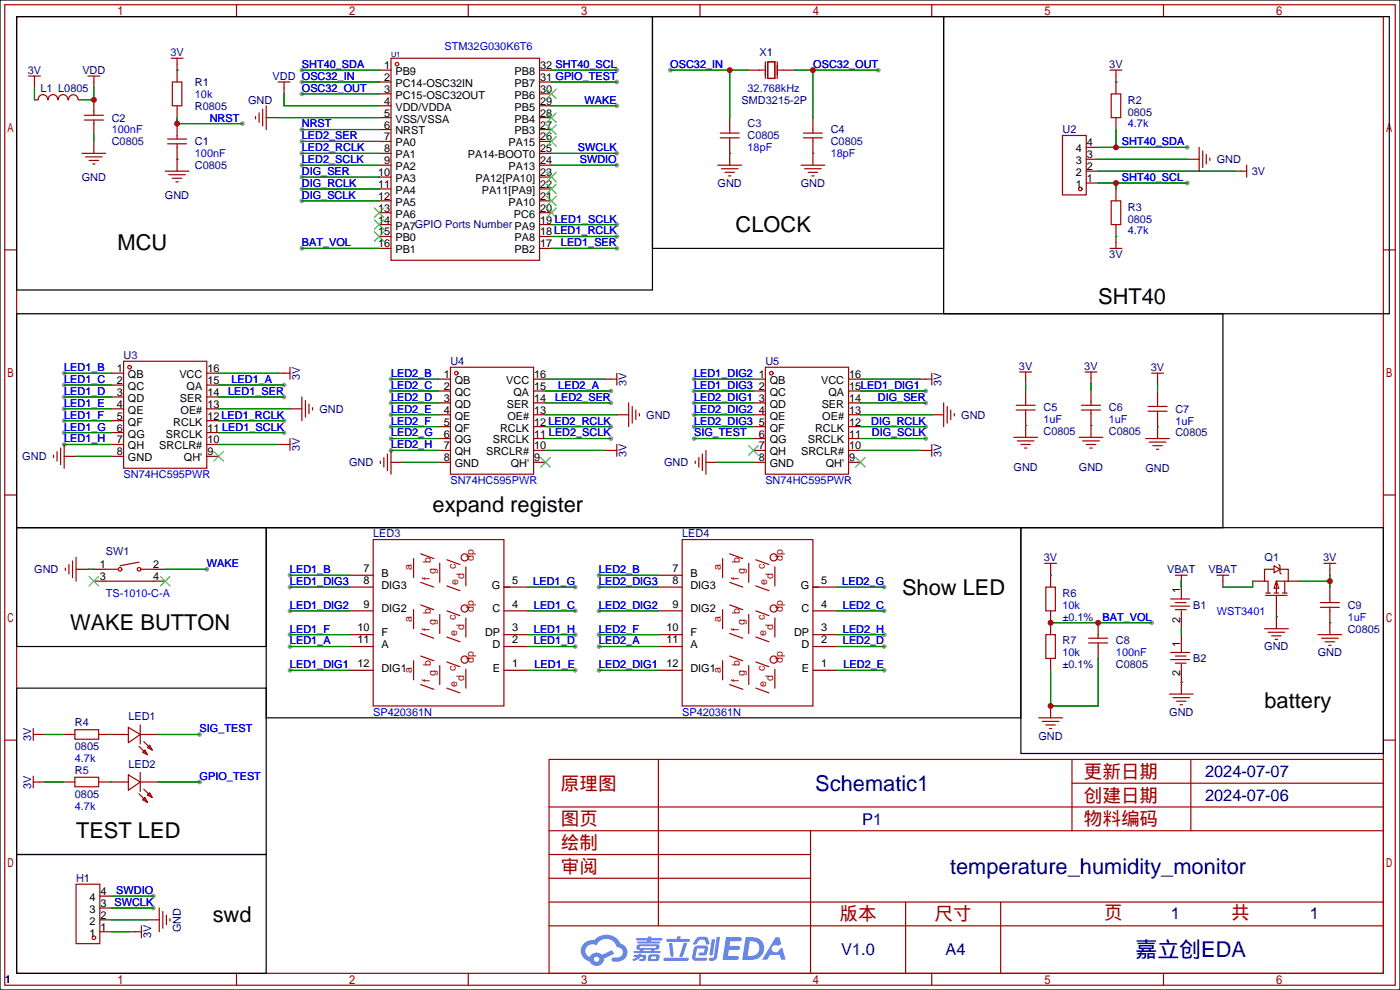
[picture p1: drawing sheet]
<svg xmlns="http://www.w3.org/2000/svg" width="299mm" height="212mm" viewBox="0 0 299 212" stroke-linecap="round" stroke-linejoin="round" font-family="sans-serif">
<path d="M0 0h299.2v211.6h-299.2z" fill="#fff" stroke="#000" stroke-width=".25"/>
<g fill="#999">
<circle cx="64.5" cy="15" r=".51"/>
<circle cx="64.5" cy="27.7" r=".51"/>
<circle cx="64.5" cy="30.2" r=".51"/>
<circle cx="64.5" cy="32.8" r=".51"/>
<circle cx="64.5" cy="35.3" r=".51"/>
<circle cx="64.5" cy="37.8" r=".51"/>
<circle cx="64.5" cy="40.4" r=".51"/>
<circle cx="64.5" cy="42.9" r=".51"/>
<circle cx="64.5" cy="53.1" r=".51"/>
<circle cx="131.8" cy="15" r=".51"/>
<circle cx="131.8" cy="17.5" r=".51"/>
<circle cx="131.8" cy="22.6" r=".51"/>
<circle cx="131.8" cy="32.8" r=".51"/>
<circle cx="131.8" cy="35.3" r=".51"/>
<circle cx="131.8" cy="48" r=".51"/>
<circle cx="131.8" cy="50.5" r=".51"/>
<circle cx="131.8" cy="53.1" r=".51"/>
<circle cx="51.8" cy="26.4" r=".51"/>
<circle cx="143.3" cy="15" r=".51"/>
<circle cx="187.7" cy="15" r=".51"/>
<circle cx="253.7" cy="31.5" r=".51"/>
<circle cx="253.7" cy="39.1" r=".51"/>
<circle cx="13.7" cy="95" r=".51"/>
<circle cx="13.7" cy="92.5" r=".51"/>
<circle cx="13.7" cy="89.9" r=".51"/>
<circle cx="13.7" cy="87.4" r=".51"/>
<circle cx="13.7" cy="79.8" r=".51"/>
<circle cx="13.7" cy="82.3" r=".51"/>
<circle cx="13.7" cy="84.8" r=".51"/>
<circle cx="60.7" cy="82.3" r=".51"/>
<circle cx="60.7" cy="84.8" r=".51"/>
<circle cx="60.7" cy="89.9" r=".51"/>
<circle cx="60.7" cy="92.5" r=".51"/>
<circle cx="83.6" cy="96.3" r=".51"/>
<circle cx="83.6" cy="93.7" r=".51"/>
<circle cx="83.6" cy="91.2" r=".51"/>
<circle cx="83.6" cy="88.6" r=".51"/>
<circle cx="83.6" cy="81" r=".51"/>
<circle cx="83.6" cy="83.6" r=".51"/>
<circle cx="83.6" cy="86.1" r=".51"/>
<circle cx="130.6" cy="83.6" r=".51"/>
<circle cx="130.6" cy="86.1" r=".51"/>
<circle cx="130.6" cy="91.2" r=".51"/>
<circle cx="130.6" cy="93.7" r=".51"/>
<circle cx="148.3" cy="93.7" r=".51"/>
<circle cx="148.3" cy="91.2" r=".51"/>
<circle cx="148.3" cy="88.6" r=".51"/>
<circle cx="148.3" cy="81" r=".51"/>
<circle cx="148.3" cy="83.6" r=".51"/>
<circle cx="148.3" cy="86.1" r=".51"/>
<circle cx="197.9" cy="83.6" r=".51"/>
<circle cx="197.9" cy="86.1" r=".51"/>
<circle cx="197.9" cy="91.2" r=".51"/>
<circle cx="197.9" cy="93.7" r=".51"/>
<circle cx="44.2" cy="121.7" r=".51"/>
<circle cx="42.7" cy="157" r=".51"/>
<circle cx="42.7" cy="167.1" r=".51"/>
<circle cx="62" cy="122.9" r=".51"/>
<circle cx="62" cy="125.5" r=".51"/>
<circle cx="62" cy="130.6" r=".51"/>
<circle cx="62" cy="135.6" r=".51"/>
<circle cx="62" cy="138.2" r=".51"/>
<circle cx="62" cy="143.3" r=".51"/>
<circle cx="122.9" cy="130.6" r=".51"/>
<circle cx="122.9" cy="135.6" r=".51"/>
<circle cx="122.9" cy="138.2" r=".51"/>
<circle cx="122.9" cy="143.3" r=".51"/>
<circle cx="122.9" cy="125.5" r=".51"/>
<circle cx="128" cy="122.9" r=".51"/>
<circle cx="128" cy="125.5" r=".51"/>
<circle cx="128" cy="130.6" r=".51"/>
<circle cx="128" cy="135.6" r=".51"/>
<circle cx="128" cy="138.2" r=".51"/>
<circle cx="128" cy="143.3" r=".51"/>
<circle cx="189" cy="130.6" r=".51"/>
<circle cx="189" cy="135.6" r=".51"/>
<circle cx="189" cy="138.2" r=".51"/>
<circle cx="189" cy="143.3" r=".51"/>
<circle cx="189" cy="125.5" r=".51"/>
<circle cx="246.1" cy="133.1" r=".51"/>
<circle cx="32.8" cy="191.5" r=".51"/>
<circle cx="32.8" cy="194.1" r=".51"/>
<circle cx="64.5" cy="17.5" r=".51"/>
<circle cx="64.5" cy="20.1" r=".51"/>
</g>
<g fill="none" stroke="#a10000" stroke-width=".25">
<path d="M1 1h297.2v209.6h-297.2zM3.6 3.6h292.1v204.4h-292.1zM50.5 1v2.6M100.1 1v2.6M149.6 1v2.6M199.1 1v2.6M248.7 1v2.6M1 53.4h2.6M295.7 53.4h2.5M1 105.8h2.6M295.7 105.8h2.5M1 158.2h2.6"/>
<path d="M295.7 158.2h2.5M117.3 162.3h178.4v45.7h-178.4zM117.3 177.5h178.4M117.3 172.5h178.4M140.7 162.3v35.6M173.2 177.5v30.5M229.1 162.3v15.2M229.1 167.4h66.6M254.5 162.3v15.2M117.3 182.6h55.9M117.3 197.9h178.4M117.3 192.8h178.4"/>
<path d="M117.3 187.7h55.9M193.5 192.8v15.2M213.9 192.8v15.2M50.5 208v2.6M100.1 208v2.6M149.6 208v2.6M199.1 208v2.6M248.7 208v2.6"/>
</g>
<g fill="#5487ff">
<path d="M155.2 200.3h2.6a.48 .48 0 0 1 .7 .4 .48 .48 0 0 1-.6 .4h-1.8l-.2 1.1h1.9a.43 .43 0 0 1 .4 .4 .43 .43 0 0 1-.5 .4h-1.9l-.2 1.3h1.7a.45 .45 0 0 1 .5 .2 .45 .45 0 0 1-.1 .6h-3.3z"/>
<path d="M165.7 200.3h.9l.4 1.5-.8 .3a.84 .84 0 0 0-1.2 .3 .84 .84 0 0 0 .4 1.1 .84 .84 0 0 0 1.1-.4l.1-.2 .6-.3 .7 2.5h-1l-.2-1h-2.1l-.6 1h-1.1z"/>
<path d="M152.1 200.8h.7l-.5 3.1a.36 .36 0 0 1-.3 .3 .36 .36 0 0 1-.4-.3z"/>
<path d="M153.2 200.2h.7l-.6 4.3a1.13 1.13 0 0 1-1.8 .6l.2-.4h.7l.2-.2z"/>
<path d="M148.9 200.6l.6-.4h1a.77 .77 0 0 1 .9 .5l.3 1-.2 .2h-.5l-.3-.9-.2-.2-1 .1-.7 1-.6-.1-.1-.2z"/>
<path d="M148.4 202.4l.6-.3h1.7a.81 .81 0 0 1 .7 .5 .81 .81 0 0 1-.2 .8 .81 .81 0 0 1-.9 .8h-.7a.32 .32 0 0 1-.3-.3 .32 .32 0 0 1 .4-.3h.7l.2-.9-1.6 .1-.4 1.8 2.2 .1a.32 .32 0 0 1 .3 .4 .32 .32 0 0 1-.4 .2h-2.2l-.5-.3-.1-.5z"/>
<path d="M141.9 204.7h5a.33 .33 0 0 1 .3 .3 .33 .33 0 0 1-.3 .3h-4.9l-.2-.1z"/>
<path d="M146.1 201.5h.8l-.7 2a.98 .98 0 0 1-.7 1.1l-.3-.3z"/>
<path d="M143 201.6h.7l.3 2.5a.34 .34 0 0 1-.3 .4 .34 .34 0 0 1-.4-.3z"/>
<path d="M142.5 200.7h2.1l.3-.6h.6l-.1 .6h1.7a.32 .32 0 0 1 .4 .3 .32 .32 0 0 1-.4 .3h-4.5l-.2-.2z"/>
<path d="M135.5 204.1h.9l.1-.3h.6v.3h.8a.82 .82 0 0 1-.5 1.3h-.8v-.4l.7-.1 .1-.3a.68 .68 0 0 0-1 .4l-1.1 .4-.1-.4 .9-.5h-.7z"/>
<path d="M136 200.5h2.4l.1-.3h.7v.3h2.2l.2 .3-.2 .2h-2.3v.2h1.8l.2 .3-.2 .1h-4.5l-.1-.4h2l.1-.2h-2.3l-.1-.2z"/>
<path d="M159.4 200.3l-.8 4.9h1.7a2.5 2.5 0 0 0 3-2.5 2.5 2.5 0 0 0-3.1-2.4zM160.3 201.1a1.61 1.61 0 0 1 2 1.5 1.61 1.61 0 0 1-1.8 1.7h-.7z"/>
<path d="M136.2 202a.55 .55 0 0 0-.2 .8 .55 .55 0 0 0 .7 .2l.1 .3h-1.3v.3l5.4 .1 .3-.2-.2-.2h-1.2l.2-.3a.7 .7 0 0 0 .8-.3 .7 .7 0 0 0 0-.8l-4.2-.1zM136.8 202.3l3.3-.1 .1 .1-.2 .3h-3.2zM137.5 203h1.7l-.2 .3h-1.4z"/>
<path d="M138.6 204.2a1.05 1.05 0 0 0 0 1.2 2.91 2.91 0 0 0 2.2-.2 .98 .98 0 0 0 0-1.2h-1.6zM139.2 204.5l.9-.1 .1 .4-.2 .2-.8-.1z"/>
<path d="M124.9 201.6a2.23 2.23 0 0 0-.7 2.3 2.23 2.23 0 0 0 1.8 1.6 1.58 1.58 0 0 0 1.8 .9 1.58 1.58 0 0 0 1.3-1.5l2.2-1.1-.5-.7-2.1 1a1.65 1.65 0 0 0-2.7 .4 1.45 1.45 0 0 1-.8-1.9 1.45 1.45 0 0 1 2-.7l.3 .1a2.3 2.3 0 0 1 2.3-1.3 2.3 2.3 0 0 1 2 1.7 1.12 1.12 0 0 1 1.3 1 1.12 1.12 0 0 1-1.1 1.2h-.7a.45 .45 0 0 0-.6 .4 .45 .45 0 0 0 .5 .5 2.21 2.21 0 0 0 2.2-.5 2.21 2.21 0 0 0 .5-2.3 2.13 2.13 0 0 0-1.3-1.1 3.3 3.3 0 0 0-5.6-.7l-1.1 .1zM127 205a.57 .57 0 0 1 1.1 0 .57 .57 0 0 1-1.1 0z"/>
</g>
<g fill="none" stroke="#a10000" stroke-width=".25">
<path d="M6.1 16.3h2.5M7.4 16.3v1.2M18.8 16.3h2.5M20.1 16.3v1.2M36.6 12.4h2.5M36.8 17.5h2.1v5.1h-2.1zM37.8 12.4v1.3M59.4 17.5h2.6M60.7 17.5v1.3M83.6 12.4h31.7v43.2h-31.7zM162.3 15h1M163.6 13.2v3.6"/>
<path d="M164.1 13.2h1.5v3.6h-1.5zM166.1 13.2v3.6M166.4 15h1M237.2 15h2.6M238.5 15v1.3M8.2 21.3a1.01 1.01 0 0 1 1-1.1 1.01 1.01 0 0 1 1 1.1M10.3 21.3a1.01 1.01 0 0 1 1-1.1 1.01 1.01 0 0 1 1 1.1M12.5 21.3a1.01 1.01 0 0 1 1-1.1 1.01 1.01 0 0 1 1 1.1M14.7 21.3a1.01 1.01 0 0 1 1-1.1 1.01 1.01 0 0 1 1 1.1M17.5 32.8h5.1M18 25.7h4.1M18 24.6h4.1"/>
<path d="M18.3 33.5h3.5M19 34.3h2.1M19.8 35.1h.5M20.1 23.9v.7M20.1 25.7v.7M35.3 36.6h5.1M35.8 30.7h4.1M35.8 29.7h4.1M36.1 37.3h3.5M36.8 38.1h2.1M37.6 38.9h.5M37.8 29v.7"/>
<path d="M37.8 30.7v.8M54.6 24.9v.5M55.4 24.1v2.1M56.1 23.4v3.5M56.9 22.6v5.1M153.4 35.3h5.1M153.9 29.5h4.1M153.9 28.4h4.1M154.2 36.1h3.5M154.9 36.8h2.1M155.7 37.6h.5M156 27.7v.7"/>
<path d="M156 29.5v.7M171.2 35.3h5.1M171.7 29.5h4.1M171.7 28.4h4.1M172 36.1h3.5M172.7 36.8h2.1M173.5 37.6h.5M173.7 27.7v.7M173.7 29.5v.7M227.1 29h5.1v12.7h-5.1zM237.5 20.1h2v5h-2zM256.3 31.5v5.1"/>
<path d="M257 32.3v3.5M257.8 33v2.1M258.6 33.8v.5M265.2 36.6h1.2M266.4 35.3v2.5M237.2 53.1h2.6M237.5 42.9h2v5.1h-2zM238.5 51.8v1.3M26.4 77.2h17.8v22.9h-17.8zM60.7 79.8h1.3M62 78.5v2.5M96.3 78.5h17.7v22.8h-17.7z"/>
<path d="M131.8 79.8v2.5M163.6 78.5h17.8v22.8h-17.8zM199.1 79.8v2.5M217.9 79.5h2.6M219.2 79.5v1.3M231.9 79.5h2.5M233.2 79.5v1.3M246.1 79.8h2.6M247.4 79.8v1.2M11.4 97.3v.5M12.2 96.5v2.1M13 95.8v3.5"/>
<path d="M13.7 95v5.1M60.7 95h1.3M62 93.7v2.6M64.5 84.8v5.1M65.3 85.6v3.6M66 86.4v2M66.8 87.1v.5M81.3 98.6v.5M82 97.8v2M82.8 97v3.6M83.6 96.3v5M130.6 81h1.2"/>
<path d="M130.6 96.3h1.2M131.8 95v2.5M134.4 86.1v5.1M135.1 86.9v3.5M135.9 87.6v2.1M136.7 88.4v.5M148.6 98.6v.5M149.4 97.8v2M150.1 97v3.6M150.9 96.3v5M197.9 81h1.2M197.9 96.3h1.2"/>
<path d="M199.1 95v2.5M201.7 86.1v5.1M202.4 86.9v3.5M203.2 87.6v2.1M204 88.4v.5M216.7 93.5h5M217.2 87.6h4M217.2 86.6h4M217.4 94.2h3.6M218.2 95h2M218.9 95.8h.6M219.2 85.9v.7"/>
<path d="M219.2 87.6v.8M230.6 93.5h5.1M231.1 87.6h4.1M231.1 86.6h4.1M231.4 94.2h3.5M232.2 95h2M232.9 95.8h.5M233.2 85.9v.7M233.2 87.6v.8M244.9 93.7h5M245.4 87.9h4M245.4 86.9h4"/>
<path d="M245.6 94.5h3.6M246.4 95.2h2M247.1 96h.5M247.4 86.1v.8M247.4 87.9v.7M15.5 119.9v3.5M16.3 119.1v5.1M79.8 115.3h27.9v35.6h-27.9zM88.4 119.4v4M89.9 118.4l2.8 1M95.5 119.6l2.8 1M145.8 115.3h27.9v35.6h-27.9z"/>
<path d="M154.4 119.4v4M156 118.4l2.7 1M161.5 119.6l2.8 1M14 121.4v.5M14.7 120.6v2.1M22.6 124.2h10.2M22.6 121.7h2.5M29.7 120.1l-4 .8M30.2 121.7h2.6M88.4 130.3v4.1M89.9 124.5l2.8 1M89.9 135.4l2.8 1"/>
<path d="M89.9 129.3l2.8 1M94 120.4v4.1M94 131.3v4.1M95.5 125.2l2.8 1M95.5 136.1l2.8 1.1M95.5 130.6l2.8 1M99.6 121.2v4M99.6 132.1v4M107.7 125.5h1.3M154.4 130.3v4.1M156 124.5l2.7 1M156 135.4l2.7 1"/>
<path d="M156 129.3l2.7 1M160 120.4v4.1M160 131.3v4.1M161.5 125.2l2.8 1M161.5 136.1l2.8 1.1M161.5 130.6l2.8 1M165.6 121.2v4M165.6 132.1v4M173.7 125.5h1.3M223.3 120.4h2.5M223.5 125.5h2.1v5.1h-2.1zM223.5 135.6h2.1v5.1h-2.1z"/>
<path d="M224.5 120.4v1.3M232.7 137.4h4M232.7 136.4h4M234.7 135.6v.8M234.7 137.4v.8M250.2 128h4.1M250.2 129.5h4.1M250.2 139.4h4.1M251.2 128.8h2.3M251.2 130.3h2.3M251.2 122.9h2.5M252.5 122.9v1.3"/>
<path d="M260.1 122.9h2.5M261.4 122.9v1.3M270.3 134.4h5M270.5 127.3h4.6M270.5 126.7h1M271 135.1h3.6M271.8 135.9h2M272.3 120.9l1.3 .8-1.3 .7zM272.3 121.7h-2v2.5h.7v2.5M272.3 126.7h1M272.5 136.7h.5M272.8 124.2l.5 1.5h-1z"/>
<path d="M272.8 127.3v2M273.3 120.6l.3 .3v1.5l.2 .3M273.6 121.7h1.7v2.5h-2.5v2.5M274.1 126.7h1M274.6 124.2v2.5M281.7 135.6h5.1M282.2 128.8h4.1M282.2 129.8h4.1M282.4 136.4h3.6M283 120.4h2.5M283.2 137.2h2M284 137.9h.5"/>
<path d="M284.2 120.4v1.3M284.2 128v.8M284.2 129.8v.8M7.1 155.7v2.5M7.1 157h1.3M16 156h5.1v2h-5.1zM27.4 155.4l2.6 1.6-2.6 1.8zM29.7 159.5l1.8 1.8M30 154.9v4.1M30.7 158.5l1.8 1.8M31.5 159.8l.5-.5 .5 1zM88.4 141.2v4.1"/>
<path d="M89.9 146.3l2.8 1M89.9 140.2l2.8 1M94 142.2v4.1M95.5 147.1l2.8 1M95.5 141.5l2.8 1M99.6 143v4.1M154.4 141.2v4.1M156 146.3l2.7 1M156 140.2l2.7 1M160 142.2v4.1M161.5 147.1l2.8 1M161.5 141.5l2.8 1"/>
<path d="M165.6 143v4.1M222 153.4h5.1M222.8 154.2h3.5M223.5 154.9h2.1M224.3 155.7h.5M249.9 148.3h5.1M250.2 141h4.1M250.7 149.1h3.6M251.2 140.2h2.3M251.2 141.7h2.3M251.5 149.9h2M252.2 150.6h.5"/>
<path d="M7.1 165.9v2.5M7.1 167.1h1.3M16 166.1h5.1v2h-5.1zM27.4 165.6l2.6 1.5-2.6 1.8zM29.7 169.7l1.8 1.8M30 165.1v4.1M30.7 168.7l1.8 1.7M31 160.3l.5 1-1-.5zM31 170.4l.5 1.1-1-.6zM31.5 169.9l.5-.5 .5 1zM16.3 189h5v12.7h-5zM29 199.1h1.2"/>
<path d="M30.2 197.9v2.5M34 194.1v5M34.8 194.8v3.6M35.6 195.6v2M36.3 196.3v.6"/>
<circle cx="84.8" cy="13.7" r=".38"/>
<circle cx="230.9" cy="40.4" r=".38"/>
<circle cx="27.7" cy="78.5" r=".38"/>
<circle cx="97.5" cy="79.8" r=".38"/>
<circle cx="164.8" cy="79.8" r=".38"/>
<circle cx="99.3" cy="119.1" r=".76"/>
<circle cx="165.4" cy="119.1" r=".76"/>
<circle cx="25.7" cy="121.7" r=".38"/>
<circle cx="29.7" cy="121.7" r=".38"/>
<circle cx="99.3" cy="130" r=".76"/>
<circle cx="165.4" cy="130" r=".76"/>
<circle cx="99.3" cy="141" r=".76"/>
<circle cx="165.4" cy="141" r=".76"/>
<circle cx="20.1" cy="200.4" r=".38"/>
</g>
<g fill="none" stroke="#870000" stroke-width=".25">
<path d="M7.4 17.5v1.3M20.1 17.5v1.3M37.8 13.7v3.8M60.7 18.8v1.3M81 15h2.6M81 17.5h2.6M115.3 15h2.6M115.3 17.5h2.6M159.8 15h2.5M167.4 15h2.5M238.5 16.3v3.8M7.4 21.3h.7"/>
<path d="M16.8 21.3h.7M20.1 21.3v2.6M20.1 26.4v2.6M20.1 30.2v2.6M37.8 22.6v2.5M37.8 26.4v2.6M37.8 31.5v5.1M56.9 25.1h2.5M81 20.1h2.6M81 22.6h2.6M81 25.1h2.6M81 27.7h2.6"/>
<path d="M81 30.2h2.6M81 32.8h2.6M81 35.3h2.6M81 37.8h2.6M115.3 20.1h2.6M115.3 22.6h2.6M115.3 25.1h2.6M115.3 27.7h2.6M115.3 30.2h2.6M115.3 32.8h2.6M115.3 35.3h2.6M115.3 37.8h2.6"/>
<path d="M156 25.1v2.6M156 30.2v5.1M173.7 25.1v2.6M173.7 30.2v5.1M232.2 39.1h2.5M232.2 36.6h2.5M232.2 34h2.5M232.2 31.5h2.5M238.5 25.1v2.6M253.7 34h2.6M263.9 36.6h1.3M81 40.4h2.6"/>
<path d="M81 42.9h2.6M81 45.5h2.6M81 48h2.6M81 50.5h2.6M81 53.1h2.6M115.3 40.4h2.6M115.3 42.9h2.6M115.3 45.5h2.6M115.3 48h2.6M115.3 50.5h2.6M115.3 53.1h2.6M238.5 40.4v2.5"/>
<path d="M238.5 48v3.8M23.9 79.8h2.5M44.2 79.8h2.5M59.4 79.8h1.3M13.7 97.5h2.6M23.9 82.3h2.5M23.9 84.8h2.5M23.9 87.4h2.5M23.9 89.9h2.5M23.9 92.5h2.5M23.9 95h2.5M23.9 97.5h2.5"/>
<path d="M44.2 82.3h2.5M44.2 84.8h2.5M44.2 87.4h2.5M44.2 89.9h2.5M44.2 92.5h2.5M44.2 95h2.5M44.2 97.5h2.5M59.4 95h1.3M62 87.4h2.5M83.6 98.8h2.5M93.7 81h2.6M93.7 83.6h2.6"/>
<path d="M93.7 86.1h2.6M93.7 88.6h2.6M93.7 91.2h2.6M93.7 93.7h2.6M93.7 96.3h2.6M93.7 98.8h2.6M114 81h2.6M114 83.6h2.6M114 86.1h2.6M114 88.6h2.6M114 91.2h2.6M114 93.7h2.6"/>
<path d="M114 96.3h2.6M114 98.8h2.6M129.3 81h1.3M129.3 96.3h1.3M131.8 88.6h2.6M150.9 98.8h2.5M161 81h2.6M161 83.6h2.6M161 86.1h2.6M161 88.6h2.6M161 91.2h2.6M161 93.7h2.6"/>
<path d="M161 96.3h2.6M161 98.8h2.6M181.4 81h2.5M181.4 83.6h2.5M181.4 86.1h2.5M181.4 88.6h2.5M181.4 91.2h2.5M181.4 93.7h2.5M181.4 96.3h2.5M181.4 98.8h2.5M196.6 81h1.3M196.6 96.3h1.3"/>
<path d="M199.1 88.6h2.6M219.2 80.8v1.2M219.2 83.3v2.6M219.2 88.4v5.1M233.2 80.8v1.2M233.2 83.3v2.6M233.2 88.4v5.1M247.4 81v1.3M247.4 83.6v2.5M247.4 88.6v5.1M16.3 121.7h2.5M20.1 124.2h2.5"/>
<path d="M20.1 121.7h2.5M32.8 124.2h2.5M32.8 121.7h2.5M74.7 122.9h5.1M74.7 125.5h5.1M74.7 130.6h5.1M74.7 135.6h5.1M74.7 138.2h5.1M107.7 125.5h5.1M107.7 130.6h5.1M107.7 135.6h5.1M107.7 138.2h5.1"/>
<path d="M140.7 122.9h5.1M140.7 125.5h5.1M140.7 130.6h5.1M140.7 135.6h5.1M140.7 138.2h5.1M173.7 125.5h5.1M173.7 130.6h5.1M173.7 135.6h5.1M173.7 138.2h5.1M224.5 121.7v3.8M224.5 130.6v5M234.7 133.1v2.5"/>
<path d="M234.7 138.2v2.5M252.5 124.2v3.8M252.5 130.6v3.8M252.5 135.6v3.8M261.4 124.2v1.3M267.7 124.2h2.6M272.8 129.3v5.1M275.3 124.2h2.6M284.2 121.7v1.2M284.2 125.5v2.5M284.2 130.6v5M8.4 157h1.3"/>
<path d="M13.5 157h2.5M21.1 157h6.3M30 157h3.8M74.7 143.3h5.1M107.7 143.3h5.1M140.7 143.3h5.1M173.7 143.3h5.1M224.5 140.7v2.6M224.5 150.9v2.5M252.5 142v6.3M8.4 167.1h1.3M13.5 167.1h2.5"/>
<path d="M21.1 167.1h6.3M30 167.1h3.8M21.3 199.1h2.6M21.3 196.6h2.6M21.3 194.1h2.6M21.3 191.5h2.6M27.7 199.1h1.3M31.5 196.6h2.5"/>
</g>
<g fill="none" stroke="#3c3" stroke-width=".25">
<path d="M116.8 19.1l2.1 2M118.9 19.1l-2.1 2M116.8 39.4l2.1 2M116.8 36.8l2.1 2.1M116.8 29.2l2.1 2M116.8 26.7l2.1 2M116.8 24.1l2.1 2.1M118.9 39.4l-2.1 2M118.9 36.8l-2.1 2.1M118.9 29.2l-2.1 2M118.9 26.7l-2.1 2M118.9 24.1l-2.1 2.1"/>
<path d="M80 44.4l2 2.1M80 47l2 2M80 49.5l2 2.1M82 44.4l-2 2.1M82 47l-2 2M82 49.5l-2 2.1M116.8 44.4l2.1 2.1M116.8 41.9l2.1 2M118.9 44.4l-2.1 2.1M118.9 41.9l-2.1 2M45.7 96.5l2.1 2.1M47.8 96.5l-2.1 2.1"/>
<path d="M115.6 97.8l2 2M117.6 97.8l-2 2M160 95.2l2.1 2.1M162.1 95.2l-2.1 2.1M182.9 97.8l2 2M184.9 97.8l-2 2M19 123.2l2.1 2M21.1 123.2l-2.1 2M34.3 123.2l2 2M36.3 123.2l-2 2"/>
</g>
<g fill="none" stroke="#008700" stroke-width=".25">
<path d="M7.4 18.8v2.5M20.1 18.8v2.5h-2.6M37.8 15h.1M64.5 15h16.5M64.5 17.5h16.5M117.9 15h13.9M117.9 17.5h13.9M143.3 15h16.5M156 15v10.1M169.9 15h17.8M173.7 15v10.1M238.5 17.5h.1"/>
<path d="M20.1 29v1.2M37.8 34h.1M37.8 25.1v1.3h14M59.4 25.1h21.6M60.7 20.1v2.5h20.3M64.5 27.7h16.5M64.5 30.2h16.5M64.5 32.8h16.5M64.5 35.3h16.5M64.5 37.8h16.5M64.5 20.1h16.5M117.9 32.8h13.9"/>
<path d="M117.9 35.3h13.9M117.9 22.6h13.9M156 32.8h.1M173.7 32.8h.1M234.7 31.5h19M234.7 39.1h19M234.7 36.6h29.2M234.7 34h19M238.5 27.7v3.8M238.5 39.1v1.3M64.5 40.4h16.5M64.5 42.9h16.5"/>
<path d="M64.5 53.1h16.5M117.9 53.1h13.9M117.9 48h13.9M117.9 50.5h13.9M238.5 50.5h.1M13.7 79.8h10.2M46.7 79.8h12.7M13.7 95h10.2M13.7 92.5h10.2M13.7 89.9h10.2M13.7 87.4h10.2M13.7 82.3h10.2"/>
<path d="M13.7 84.8h10.2M16.3 97.5h7.6M46.7 95h12.7M46.7 92.5h14M46.7 89.9h14M46.7 87.4h15.3M46.7 82.3h14M46.7 84.8h14M83.6 96.3h10.1M83.6 93.7h10.1M83.6 91.2h10.1M83.6 88.6h10.1"/>
<path d="M83.6 81h10.1M83.6 83.6h10.1M83.6 86.1h10.1M86.1 98.8h7.6M116.6 96.3h12.7M116.6 93.7h14M116.6 91.2h14M116.6 88.6h15.2M116.6 81h12.7M116.6 83.6h14M116.6 86.1h14M148.3 93.7h12.7"/>
<path d="M148.3 91.2h12.7M148.3 88.6h12.7M148.3 81h12.7M148.3 83.6h12.7M148.3 86.1h12.7M153.4 98.8h7.6M183.9 96.3h12.7M183.9 93.7h14M183.9 91.2h14M183.9 88.6h15.2M183.9 81h12.7M183.9 83.6h14"/>
<path d="M183.9 86.1h14M219.2 90.9h.1M219.2 82v1.3M233.2 90.9h.1M233.2 82v1.3M247.4 91.2h.1M247.4 82.3v1.3M18.8 121.7h1.3M35.3 121.7h8.9M62 122.9h12.7M62 125.5h12.7M62 130.6h12.7"/>
<path d="M62 135.6h12.7M62 138.2h12.7M112.8 125.5h10.1M112.8 130.6h10.1M112.8 135.6h10.1M112.8 138.2h10.1M128 122.9h12.7M128 125.5h12.7M128 130.6h12.7M128 135.6h12.7M128 138.2h12.7M178.8 125.5h10.2"/>
<path d="M178.8 130.6h10.2M178.8 135.6h10.2M178.8 138.2h10.2M224.5 122.9h.1M224.5 133.1h21.6M252.5 124.2v1.3M252.5 134.4v1.2M267.7 124.2v1.3h-6.3M272.8 131.8h.1M277.9 124.2h6.3M284.2 133.1h.1M284.2 122.9v2.6"/>
<path d="M9.7 157h3.8M23.6 157h.1M33.8 157h8.9M62 143.3h12.7M112.8 143.3h10.1M128 143.3h12.7M178.8 143.3h10.2M234.7 140.7v10.2h-10.2v-7.6M252.5 145.8h.1M9.7 167.1h3.8M23.6 167.1h.1M33.8 167.1h8.9"/>
<path d="M23.9 196.6h7.6M23.9 199.1h3.8M23.9 191.5h8.9M23.9 194.1h8.9"/>
</g>
<path d="M3.6 3.6h135.8v58.4h-135.8zM139.4 3.6h62.3v49.5h-62.3zM201.7 3.6h95.2v63.5h-95.2zM3.6 67.1h257.8v45.7h-257.8zM3.6 112.8h53.3v25.4h-53.3zM56.9 112.8h161.3v40.6h-161.3zM218.2 112.8h77.5v48.2h-77.5zM3.6 147.1h53.3v35.5h-53.3zM3.6 182.6h53.3v25.4h-53.3z" fill="none" stroke="#000" stroke-width=".25"/>
<g fill="#c00">
<circle cx="37.8" cy="26.4" r=".63"/>
<circle cx="20.1" cy="21.3" r=".63"/>
<circle cx="156" cy="15" r=".63"/>
<circle cx="173.7" cy="15" r=".63"/>
<circle cx="238.5" cy="31.5" r=".63"/>
<circle cx="238.5" cy="39.1" r=".63"/>
<circle cx="224.5" cy="150.9" r=".63"/>
<circle cx="234.7" cy="133.1" r=".63"/>
<circle cx="224.5" cy="133.1" r=".63"/>
<circle cx="284.2" cy="124.2" r=".63"/>
</g>
<g font-size="4.7">
<text x="25.1" y="53.5">MCU</text>
<text x="157.2" y="49.6">CLOCK</text>
<text x="234.7" y="64.9">SHT40</text>
<text x="92.5" y="109.3">expand register</text>
<text x="192.8" y="127.1">Show LED</text>
<text x="15" y="134.7">WAKE BUTTON</text>
<text x="270.3" y="151.2">battery</text>
<text x="16.3" y="179.2">TEST LED</text>
<text x="45.5" y="197">swd</text>
</g>
<g font-size="4.7" fill="#000080">
<text x="174.2" y="169">Schematic1</text>
<text x="203" y="186.8">temperature_humidity_monitor</text>
<text x="242.7" y="204.6">嘉立创EDA</text>
</g>
<g font-size="4" fill="#a00000">
<text x="231.6" y="166.2">更新日期</text>
<text x="119.9" y="168.8">原理图</text>
<text x="231.6" y="171.3">创建日期</text>
<text x="119.9" y="176.4">图页</text>
<text x="231.6" y="176.4">物料编码</text>
<text x="119.9" y="181.5">绘制</text>
<text x="119.9" y="186.6">审阅</text>
<text x="179.4" y="196.7">版本</text>
<text x="199.7" y="196.7">尺寸</text>
<text x="236" y="196.5">页</text>
<text x="263.1" y="196.5">共</text>
</g>
<g font-size="3.5" fill="#000080">
<text x="257.6" y="166.1">2024-07-07</text>
<text x="257.6" y="171.2">2024-07-06</text>
<text x="184.3" y="176.2">P1</text>
<text x="250.2" y="196.3">1</text>
<text x="280" y="196.3">1</text>
<text x="179.8" y="204.2">V1.0</text>
<text x="202.1" y="204.2">A4</text>
</g>
<g font-size="2.3" fill="#000080">
<text x="36.4" y="12">3V</text>
<text x="162.3" y="12">X1</text>
<text x="5.9" y="15.8">3V</text>
<text x="17.6" y="15.8">VDD</text>
<text x="58.2" y="17.1">VDD OSC32_IN</text>
<text x="237.1" y="14.5">3V</text>
<text x="8.6" y="19.6">L1 L0805</text>
<text x="41.7" y="18.3">R1</text>
<text x="41.7" y="23.4">R0805</text>
<text x="53" y="22.2">GND</text>
<text x="158.5" y="22.2">SMD3215-2P</text>
<text x="241" y="22.2">R2</text>
<text x="23.9" y="26">C2</text>
<text x="159.8" y="27.2">C3</text>
<text x="159.8" y="29.8">C0805</text>
<text x="177.5" y="28.5">C4</text>
<text x="227.1" y="28.5">U2</text>
<text x="241" y="24.7">0805</text>
<text x="23.9" y="31">C0805</text>
<text x="41.7" y="31">C1</text>
<text x="177.5" y="31">C0805</text>
<text x="260" y="34.9">GND</text>
<text x="17.5" y="38.7">GND</text>
<text x="41.7" y="36.1">C0805</text>
<text x="153.4" y="39.9">GND</text>
<text x="171.1" y="39.9">GND</text>
<text x="267.6" y="37.4">3V</text>
<text x="35.3" y="42.5">GND</text>
<text x="241" y="45">R3</text>
<text x="241" y="47.6">0805</text>
<text x="237.1" y="55.2">3V</text>
<text x="26.4" y="76.8">U3</text>
<text x="64.1" y="81.2" transform="rotate(-90 64.1 81.2)">3V</text>
<text x="96.3" y="78">U4</text>
<text x="133.9" y="82.5" transform="rotate(-90 133.9 82.5)">3V</text>
<text x="163.6" y="78">U5</text>
<text x="201.2" y="82.5" transform="rotate(-90 201.2 82.5)">3V</text>
<text x="217.8" y="79.1">3V</text>
<text x="231.7" y="79.1">3V</text>
<text x="246" y="79.3">3V</text>
<text x="68.3" y="88.2">GND</text>
<text x="138.1" y="89.5">GND</text>
<text x="205.4" y="89.5">GND</text>
<text x="223" y="87.9">C5</text>
<text x="237" y="87.9">C6</text>
<text x="251.2" y="88.2">C7</text>
<text x="223" y="93">C0805</text>
<text x="237" y="93">C0805</text>
<text x="251.2" y="93.3">C0805</text>
<text x="4.8" y="98.4">GND</text>
<text x="64.1" y="96.4" transform="rotate(-90 64.1 96.4)">3V</text>
<text x="74.6" y="99.6">GND</text>
<text x="133.9" y="97.7" transform="rotate(-90 133.9 97.7)">3V</text>
<text x="141.9" y="99.6">GND</text>
<text x="201.2" y="97.7" transform="rotate(-90 201.2 97.7)">3V</text>
<text x="216.6" y="100.6">GND</text>
<text x="230.6" y="100.6">GND</text>
<text x="244.8" y="100.9">GND</text>
<text x="22.6" y="118.7">SW1</text>
<text x="79.8" y="114.9">LED3</text>
<text x="145.8" y="114.9">LED4</text>
<text x="223.1" y="119.9">3V</text>
<text x="270.3" y="119.9">Q1</text>
<text x="282.8" y="119.9">3V</text>
<text x="7.3" y="122.5">GND</text>
<text x="249.4" y="122.5">VBAT</text>
<text x="258.3" y="122.5">VBAT</text>
<text x="227.1" y="127.6">R6</text>
<text x="255" y="130.1">B1</text>
<text x="288" y="130.1">C9</text>
<text x="227.1" y="132.6">±0.1%</text>
<text x="227.1" y="137.7">R7</text>
<text x="238.5" y="137.7">C8</text>
<text x="288" y="135.2">C0805</text>
<text x="227.1" y="142.8">±0.1%</text>
<text x="238.5" y="142.8">C0805</text>
<text x="255" y="141.5">B2</text>
<text x="270.2" y="139">GND</text>
<text x="281.6" y="140.3">GND</text>
<text x="16" y="155.3">R4</text>
<text x="27.4" y="154">LED1</text>
<text x="249.9" y="153">GND</text>
<text x="6.7" y="158.4" transform="rotate(-90 6.7 158.4)">3V</text>
<text x="16" y="160.3">0805</text>
<text x="221.9" y="158">GND</text>
<text x="16" y="165.4">R5</text>
<text x="27.4" y="164.1">LED2</text>
<text x="6.7" y="168.6" transform="rotate(-90 6.7 168.6)">3V</text>
<text x="16" y="170.5">0805</text>
<text x="16.3" y="188.5">H1</text>
<text x="32.3" y="200.6" transform="rotate(-90 32.3 200.6)">3V</text>
<text x="38.7" y="199.2" transform="rotate(-90 38.7 199.2)">GND</text>
<text x="1" y="210.1">1</text>
</g>
<g font-size="2.3" fill="#00f">
<text x="95" y="10.7">STM32G030K6T6</text>
<text x="64.5" y="14.5">SHT40_SDA</text>
<text x="143.3" y="14.5">OSC32_IN</text>
<text x="173.8" y="14.5">OSC32_OUT</text>
<text x="41.7" y="20.9">10k</text>
<text x="64.5" y="19.6">OSC32_OUT</text>
<text x="125" y="22.2">WAKE</text>
<text x="159.8" y="19.6">32.768kHz</text>
<text x="23.9" y="28.5">100nF</text>
<text x="44.8" y="26">NRST</text>
<text x="64.5" y="27.2">NRST</text>
<text x="64.5" y="29.8">LED2_SER</text>
<text x="241" y="27.2">4.7k</text>
<text x="41.7" y="33.6">100nF</text>
<text x="64.5" y="32.3">LED2_RCLK</text>
<text x="64.5" y="34.9">LED2_SCLK</text>
<text x="123.5" y="32.3">SWCLK</text>
<text x="123.9" y="34.9">SWDIO</text>
<text x="159.8" y="32.3">18pF</text>
<text x="177.5" y="33.6">18pF</text>
<text x="239.8" y="31">SHT40_SDA</text>
<text x="64.5" y="37.4">DIG_SER</text>
<text x="64.5" y="39.9">DIG_RCLK</text>
<text x="239.8" y="38.7">SHT40_SCL</text>
<text x="64.5" y="42.5">DIG_SCLK</text>
<text x="64.5" y="52.6">BAT_VOL</text>
<text x="119.9" y="52.6">LED1_SER</text>
<text x="241" y="50.1">4.7k</text>
<text x="13.7" y="79.3">LED1_B</text>
<text x="13.7" y="81.8">LED1_C</text>
<text x="49.5" y="81.8">LED1_A</text>
<text x="83.6" y="80.6">LED2_B</text>
<text x="83.6" y="83.1">LED2_C</text>
<text x="119.3" y="83.1">LED2_A</text>
<text x="148.3" y="80.6">LED1_DIG2</text>
<text x="148.3" y="83.1">LED1_DIG3</text>
<text x="13.7" y="89.5">LED1_F</text>
<text x="13.7" y="86.9">LED1_E</text>
<text x="13.7" y="84.4">LED1_D</text>
<text x="48.8" y="84.4">LED1_SER</text>
<text x="83.6" y="88.2">LED2_E</text>
<text x="83.6" y="85.7">LED2_D</text>
<text x="118.6" y="85.7">LED2_SER</text>
<text x="148.3" y="88.2">LED2_DIG2</text>
<text x="148.3" y="85.7">LED2_DIG1</text>
<text x="187.6" y="85.7">DIG_SER</text>
<text x="13.7" y="94.5">LED1_H</text>
<text x="13.7" y="92">LED1_G</text>
<text x="83.6" y="95.8">LED2_H</text>
<text x="83.6" y="93.3">LED2_G</text>
<text x="83.6" y="90.7">LED2_F</text>
<text x="148.3" y="93.3">SIG_TEST</text>
<text x="148.3" y="90.7">LED2_DIG3</text>
<text x="186.2" y="90.7">DIG_RCLK</text>
<text x="186.3" y="93.3">DIG_SCLK</text>
<text x="223" y="90.5">1uF</text>
<text x="237" y="90.5">1uF</text>
<text x="251.2" y="90.7">1uF</text>
<text x="26.4" y="102.2">SN74HC595PWR</text>
<text x="96.3" y="103.4">SN74HC595PWR</text>
<text x="163.6" y="103.4">SN74HC595PWR</text>
<text x="44.2" y="121.2">WAKE</text>
<text x="62" y="122.5">LED1_B</text>
<text x="62" y="125">LED1_DIG3</text>
<text x="114" y="125">LED1_G</text>
<text x="128" y="122.5">LED2_B</text>
<text x="128" y="125">LED2_DIG3</text>
<text x="180" y="125">LED2_G</text>
<text x="22.6" y="127.6">TS-1010-C-A</text>
<text x="62" y="130.1">LED1_DIG2</text>
<text x="114.1" y="130.1">LED1_C</text>
<text x="128" y="130.1">LED2_DIG2</text>
<text x="180.2" y="130.1">LED2_C</text>
<text x="227.1" y="130.1">10k</text>
<text x="260.1" y="131.4">WST3401</text>
<text x="62" y="135.2">LED1_F</text>
<text x="62" y="137.7">LED1_A</text>
<text x="114.1" y="135.2">LED1_H</text>
<text x="114.1" y="137.7">LED1_D</text>
<text x="128" y="135.2">LED2_F</text>
<text x="128" y="137.7">LED2_A</text>
<text x="180.2" y="135.2">LED2_H</text>
<text x="180.2" y="137.7">LED2_D</text>
<text x="235.6" y="132.6">BAT_VOL</text>
<text x="288" y="132.6">1uF</text>
<text x="62" y="142.8">LED1_DIG1</text>
<text x="114.2" y="142.8">LED1_E</text>
<text x="128" y="142.8">LED2_DIG1</text>
<text x="180.3" y="142.8">LED2_E</text>
<text x="227.1" y="140.3">10k</text>
<text x="238.5" y="140.3">100nF</text>
<text x="79.8" y="153">SP420361N</text>
<text x="145.8" y="153">SP420361N</text>
<text x="42.7" y="156.5">SIG_TEST</text>
<text x="16" y="162.9">4.7k</text>
<text x="42.7" y="166.7">GPIO_TEST</text>
<text x="16" y="173">4.7k</text>
<text x="24.9" y="191.1">SWDIO</text>
<text x="24.5" y="193.6">SWCLK</text>
</g>
<g font-size="2.3">
<text x="82.1" y="14.8">1</text>
<text x="82.1" y="17.3">2</text>
<text x="84.5" y="16">PB9</text>
<text x="110" y="16">PB8</text>
<text x="115.4" y="17.3">31 GPIO_TEST</text>
<text x="115.4" y="14.8">32 SHT40_SCL</text>
<text x="82.1" y="19.9">3</text>
<text x="82.1" y="22.4">4</text>
<text x="84.5" y="18.6">PC14-OSC32IN</text>
<text x="84.5" y="21.1">PC15-OSC32OUT</text>
<text x="84.5" y="23.7">VDD/VDDA</text>
<text x="110" y="23.7">PB5</text>
<text x="110" y="21.1">PB6</text>
<text x="110" y="18.6">PB7</text>
<text x="115.4" y="22.4">29</text>
<text x="115.4" y="19.9">30</text>
<text x="82.1" y="24.9">5</text>
<text x="82.1" y="27.5">6</text>
<text x="84.5" y="26.2">VSS/VSSA</text>
<text x="84.5" y="28.7">NRST</text>
<text x="110" y="28.7">PB3</text>
<text x="110" y="26.2">PB4</text>
<text x="115.4" y="27.5">27</text>
<text x="115.4" y="24.9">28</text>
<text x="82.1" y="30">7</text>
<text x="82.1" y="32.6">8</text>
<text x="82.1" y="35.1">9</text>
<text x="84.5" y="31.3">PA0</text>
<text x="84.5" y="33.8">PA1</text>
<text x="100" y="33.8">PA14-BOOT0</text>
<text x="108.7" y="31.3">PA15</text>
<text x="115.4" y="35.1">24</text>
<text x="115.4" y="32.6">25</text>
<text x="115.4" y="30">26</text>
<text x="229.9" y="35.1">3</text>
<text x="229.9" y="32.6">4</text>
<text x="232.3" y="33.8">3</text>
<text x="232.3" y="31.3">4</text>
<text x="80.8" y="37.6">10</text>
<text x="80.8" y="40.2">11</text>
<text x="84.5" y="36.4">PA2</text>
<text x="84.5" y="38.9">PA3</text>
<text x="84.5" y="41.4">PA4</text>
<text x="101.7" y="38.9">PA12[PA10]</text>
<text x="103" y="41.4">PA11[PA9]</text>
<text x="108.7" y="36.4">PA13</text>
<text x="115.4" y="40.2">22</text>
<text x="115.4" y="37.6">23</text>
<text x="229.9" y="40.2">1</text>
<text x="229.9" y="37.6">2</text>
<text x="232.3" y="38.9">1</text>
<text x="232.3" y="36.4">2</text>
<text x="80.8" y="42.7">12</text>
<text x="80.8" y="45.3">13</text>
<text x="80.8" y="47.8">14</text>
<text x="84.5" y="44">PA5</text>
<text x="84.5" y="46.5">PA6</text>
<text x="108.7" y="44">PA10</text>
<text x="109.8" y="46.5">PC6</text>
<text x="115.4" y="47.8">19 LED1_SCLK</text>
<text x="115.4" y="45.3">20</text>
<text x="115.4" y="42.7">21</text>
<text x="80.8" y="50.3">15</text>
<text x="80.8" y="52.9">16</text>
<text x="84.5" y="49.1">PA7GPIO Ports Number PA9</text>
<text x="84.5" y="51.6">PB0</text>
<text x="110" y="51.6">PA8</text>
<text x="115.4" y="52.9">17</text>
<text x="115.4" y="50.3">18 LED1_RCLK</text>
<text x="84.5" y="54.1">PB1</text>
<text x="110" y="54.1">PB2</text>
<text x="25" y="79.5">1</text>
<text x="25" y="82.1">2</text>
<text x="27.4" y="80.8">QB</text>
<text x="27.4" y="83.4">QC</text>
<text x="38.3" y="80.8">VCC</text>
<text x="39.9" y="83.4">QA</text>
<text x="44.3" y="82.1">15</text>
<text x="44.3" y="79.5">16</text>
<text x="94.8" y="80.8">1</text>
<text x="94.8" y="83.4">2</text>
<text x="97.2" y="82.1">QB</text>
<text x="108.2" y="82.1">VCC</text>
<text x="114.2" y="83.4">15</text>
<text x="114.2" y="80.8">16</text>
<text x="162.2" y="80.8">1</text>
<text x="162.2" y="83.4">2</text>
<text x="164.5" y="82.1">QB</text>
<text x="175.5" y="82.1">VCC</text>
<text x="181.5" y="83.4">15LED1_DIG1</text>
<text x="181.5" y="80.8">16</text>
<text x="25" y="84.6">3</text>
<text x="25" y="87.2">4</text>
<text x="25" y="89.7">5</text>
<text x="27.4" y="85.9">QD</text>
<text x="27.4" y="88.4">QE</text>
<text x="38.5" y="85.9">SER</text>
<text x="38.6" y="88.4">OE#</text>
<text x="44.3" y="89.7">12 LED1_RCLK</text>
<text x="44.3" y="87.2">13</text>
<text x="44.3" y="84.6">14</text>
<text x="94.8" y="85.9">3</text>
<text x="94.8" y="88.4">4</text>
<text x="97.2" y="84.6">QC</text>
<text x="97.2" y="87.2">QD</text>
<text x="97.2" y="89.7">QE</text>
<text x="108.3" y="87.2">SER</text>
<text x="108.4" y="89.7">OE#</text>
<text x="109.7" y="84.6">QA</text>
<text x="114.2" y="88.4">13</text>
<text x="114.2" y="85.9">14</text>
<text x="162.2" y="85.9">3</text>
<text x="162.2" y="88.4">4</text>
<text x="164.5" y="84.6">QC</text>
<text x="164.5" y="87.2">QD</text>
<text x="164.5" y="89.7">QE</text>
<text x="175.6" y="87.2">SER</text>
<text x="175.7" y="89.7">OE#</text>
<text x="177" y="84.6">QA</text>
<text x="181.5" y="88.4">13</text>
<text x="181.5" y="85.9">14</text>
<text x="25" y="92.2">6</text>
<text x="25" y="94.8">7</text>
<text x="27.4" y="91">QF</text>
<text x="27.4" y="93.5">QG</text>
<text x="35.5" y="93.5">SRCLK</text>
<text x="37" y="91">RCLK</text>
<text x="44.3" y="94.8">10</text>
<text x="44.3" y="92.2">11 LED1_SCLK</text>
<text x="94.8" y="91">5</text>
<text x="94.8" y="93.5">6</text>
<text x="97.2" y="92.2">QF</text>
<text x="97.2" y="94.8">QG</text>
<text x="105.3" y="94.8">SRCLK</text>
<text x="106.9" y="92.2">RCLK</text>
<text x="114.2" y="93.5">11 LED2_SCLK</text>
<text x="114.2" y="91">12 LED2_RCLK</text>
<text x="162.2" y="91">5</text>
<text x="162.2" y="93.5">6</text>
<text x="164.5" y="92.2">QF</text>
<text x="164.5" y="94.8">QG</text>
<text x="172.6" y="94.8">SRCLK</text>
<text x="174.2" y="92.2">RCLK</text>
<text x="181.5" y="93.5">11</text>
<text x="181.5" y="91">12</text>
<text x="25" y="97.3">8</text>
<text x="27.4" y="96.1">QH</text>
<text x="27.4" y="98.6">GND</text>
<text x="34" y="96.1">SRCLR#</text>
<text x="39.3" y="98.6">QH'</text>
<text x="44.3" y="97.3">9</text>
<text x="94.8" y="96.1">7</text>
<text x="94.8" y="98.6">8</text>
<text x="97.2" y="97.3">QH</text>
<text x="97.2" y="99.9">GND</text>
<text x="103.9" y="97.3">SRCLR#</text>
<text x="109.2" y="99.9">QH'</text>
<text x="114.2" y="98.6">9</text>
<text x="114.2" y="96.1">10</text>
<text x="162.2" y="96.1">7</text>
<text x="162.2" y="98.6">8</text>
<text x="164.5" y="97.3">QH</text>
<text x="164.5" y="99.9">GND</text>
<text x="171.2" y="97.3">SRCLR#</text>
<text x="176.5" y="99.9">QH'</text>
<text x="181.5" y="98.6">9</text>
<text x="181.5" y="96.1">10</text>
<text x="21.3" y="124">3</text>
<text x="21.3" y="121.5">1</text>
<text x="32.8" y="124">4</text>
<text x="32.8" y="121.5">2</text>
<text x="77.7" y="122.2">7</text>
<text x="77.7" y="124.8">8</text>
<text x="81.5" y="123.2">B</text>
<text x="81.5" y="125.8">DIG3</text>
<text x="105.1" y="125.8">G</text>
<text x="109.5" y="124.8">5</text>
<text x="143.7" y="122.2">7</text>
<text x="143.7" y="124.8">8</text>
<text x="147.6" y="123.2">B</text>
<text x="147.6" y="125.8">DIG3</text>
<text x="171.1" y="125.8">G</text>
<text x="175.5" y="124.8">5</text>
<text x="77.7" y="129.9">9</text>
<text x="81.5" y="130.9">DIG2</text>
<text x="105.2" y="130.9">C</text>
<text x="109.5" y="129.9">4</text>
<text x="143.7" y="129.9">9</text>
<text x="147.6" y="130.9">DIG2</text>
<text x="171.3" y="130.9">C</text>
<text x="175.5" y="129.9">4</text>
<text x="252.3" y="126.7" transform="rotate(-90 252.3 126.7)">1</text>
<text x="76.4" y="134.9">10</text>
<text x="76.4" y="137.5">11</text>
<text x="81.5" y="135.9">F</text>
<text x="103.7" y="135.9">DP</text>
<text x="109.5" y="137.5">2</text>
<text x="109.5" y="134.9">3</text>
<text x="142.4" y="134.9">10</text>
<text x="142.4" y="137.5">11</text>
<text x="147.6" y="135.9">F</text>
<text x="169.7" y="135.9">DP</text>
<text x="175.5" y="137.5">2</text>
<text x="175.5" y="134.9">3</text>
<text x="252.3" y="133.1" transform="rotate(-90 252.3 133.1)">2</text>
<text x="76.4" y="142.6">12</text>
<text x="81.5" y="138.5">A</text>
<text x="81.5" y="143.6">DIG1</text>
<text x="105.2" y="138.5">D</text>
<text x="105.4" y="143.6">E</text>
<text x="109.5" y="142.6">1</text>
<text x="142.4" y="142.6">12</text>
<text x="147.6" y="138.5">A</text>
<text x="147.6" y="143.6">DIG1</text>
<text x="171.3" y="138.5">D</text>
<text x="171.4" y="143.6">E</text>
<text x="175.5" y="142.6">1</text>
<text x="252.3" y="138.2" transform="rotate(-90 252.3 138.2)">1</text>
<text x="252.3" y="144.6" transform="rotate(-90 252.3 144.6)">2</text>
<text x="21.5" y="191.3">4</text>
<text x="19.1" y="197.7">2</text>
<text x="19.1" y="195.1">3</text>
<text x="19.1" y="192.6">4</text>
<text x="21.5" y="196.4">2</text>
<text x="21.5" y="193.8">3</text>
<text x="19.1" y="200.2">1</text>
<text x="21.5" y="198.9">1</text>
</g>
<g font-size="2.3" fill="#a00000">
<text x="101.3" y="119.9" transform="rotate(-90 101.3 119.9)">dp</text>
<text x="167.3" y="119.9" transform="rotate(-90 167.3 119.9)">dp</text>
<text x="88" y="121.9" transform="rotate(-90 88 121.9)">a</text>
<text x="91.9" y="124" transform="rotate(-90 91.9 124)">f</text>
<text x="92.1" y="120.4" transform="rotate(-90 92.1 120.4)">b</text>
<text x="93.1" y="122.7" transform="rotate(-90 93.1 122.7)">g</text>
<text x="97.4" y="121.7" transform="rotate(-90 97.4 121.7)">c</text>
<text x="98" y="125" transform="rotate(-90 98 125)">e</text>
<text x="99.2" y="123.7" transform="rotate(-90 99.2 123.7)">d</text>
<text x="154.1" y="121.9" transform="rotate(-90 154.1 121.9)">a</text>
<text x="157.9" y="124" transform="rotate(-90 157.9 124)">f</text>
<text x="158.2" y="120.4" transform="rotate(-90 158.2 120.4)">b</text>
<text x="159.2" y="122.7" transform="rotate(-90 159.2 122.7)">g</text>
<text x="163.5" y="121.7" transform="rotate(-90 163.5 121.7)">c</text>
<text x="164" y="125" transform="rotate(-90 164 125)">e</text>
<text x="165.3" y="123.7" transform="rotate(-90 165.3 123.7)">d</text>
<text x="92.1" y="131.3" transform="rotate(-90 92.1 131.3)">b</text>
<text x="101.3" y="130.8" transform="rotate(-90 101.3 130.8)">dp</text>
<text x="158.2" y="131.3" transform="rotate(-90 158.2 131.3)">b</text>
<text x="167.3" y="130.8" transform="rotate(-90 167.3 130.8)">dp</text>
<text x="88" y="132.8" transform="rotate(-90 88 132.8)">a</text>
<text x="91.9" y="134.9" transform="rotate(-90 91.9 134.9)">f</text>
<text x="93.1" y="133.6" transform="rotate(-90 93.1 133.6)">g</text>
<text x="97.4" y="132.6" transform="rotate(-90 97.4 132.6)">c</text>
<text x="97.7" y="135.9" transform="rotate(-90 97.7 135.9)">e</text>
<text x="99.2" y="134.6" transform="rotate(-90 99.2 134.6)">d</text>
<text x="154.1" y="132.8" transform="rotate(-90 154.1 132.8)">a</text>
<text x="157.9" y="134.9" transform="rotate(-90 157.9 134.9)">f</text>
<text x="159.2" y="133.6" transform="rotate(-90 159.2 133.6)">g</text>
<text x="163.5" y="132.6" transform="rotate(-90 163.5 132.6)">c</text>
<text x="163.7" y="135.9" transform="rotate(-90 163.7 135.9)">e</text>
<text x="165.3" y="134.6" transform="rotate(-90 165.3 134.6)">d</text>
<text x="88" y="143.8" transform="rotate(-90 88 143.8)">a</text>
<text x="92.1" y="142.2" transform="rotate(-90 92.1 142.2)">b</text>
<text x="97.4" y="143.5" transform="rotate(-90 97.4 143.5)">c</text>
<text x="101.3" y="141.7" transform="rotate(-90 101.3 141.7)">dp</text>
<text x="154.1" y="143.8" transform="rotate(-90 154.1 143.8)">a</text>
<text x="158.2" y="142.2" transform="rotate(-90 158.2 142.2)">b</text>
<text x="163.5" y="143.5" transform="rotate(-90 163.5 143.5)">c</text>
<text x="167.3" y="141.7" transform="rotate(-90 167.3 141.7)">dp</text>
<text x="91.9" y="145.8" transform="rotate(-90 91.9 145.8)">f</text>
<text x="93.1" y="144.5" transform="rotate(-90 93.1 144.5)">g</text>
<text x="97.7" y="146.8" transform="rotate(-90 97.7 146.8)">e</text>
<text x="99.2" y="145.5" transform="rotate(-90 99.2 145.5)">d</text>
<text x="157.9" y="145.8" transform="rotate(-90 157.9 145.8)">f</text>
<text x="159.2" y="144.5" transform="rotate(-90 159.2 144.5)">g</text>
<text x="163.7" y="146.8" transform="rotate(-90 163.7 146.8)">e</text>
<text x="165.3" y="145.5" transform="rotate(-90 165.3 145.5)">d</text>
</g>
<text font-size="1.6" fill="#000080" x="83.6" y="12.1">U1</text>
</svg>
